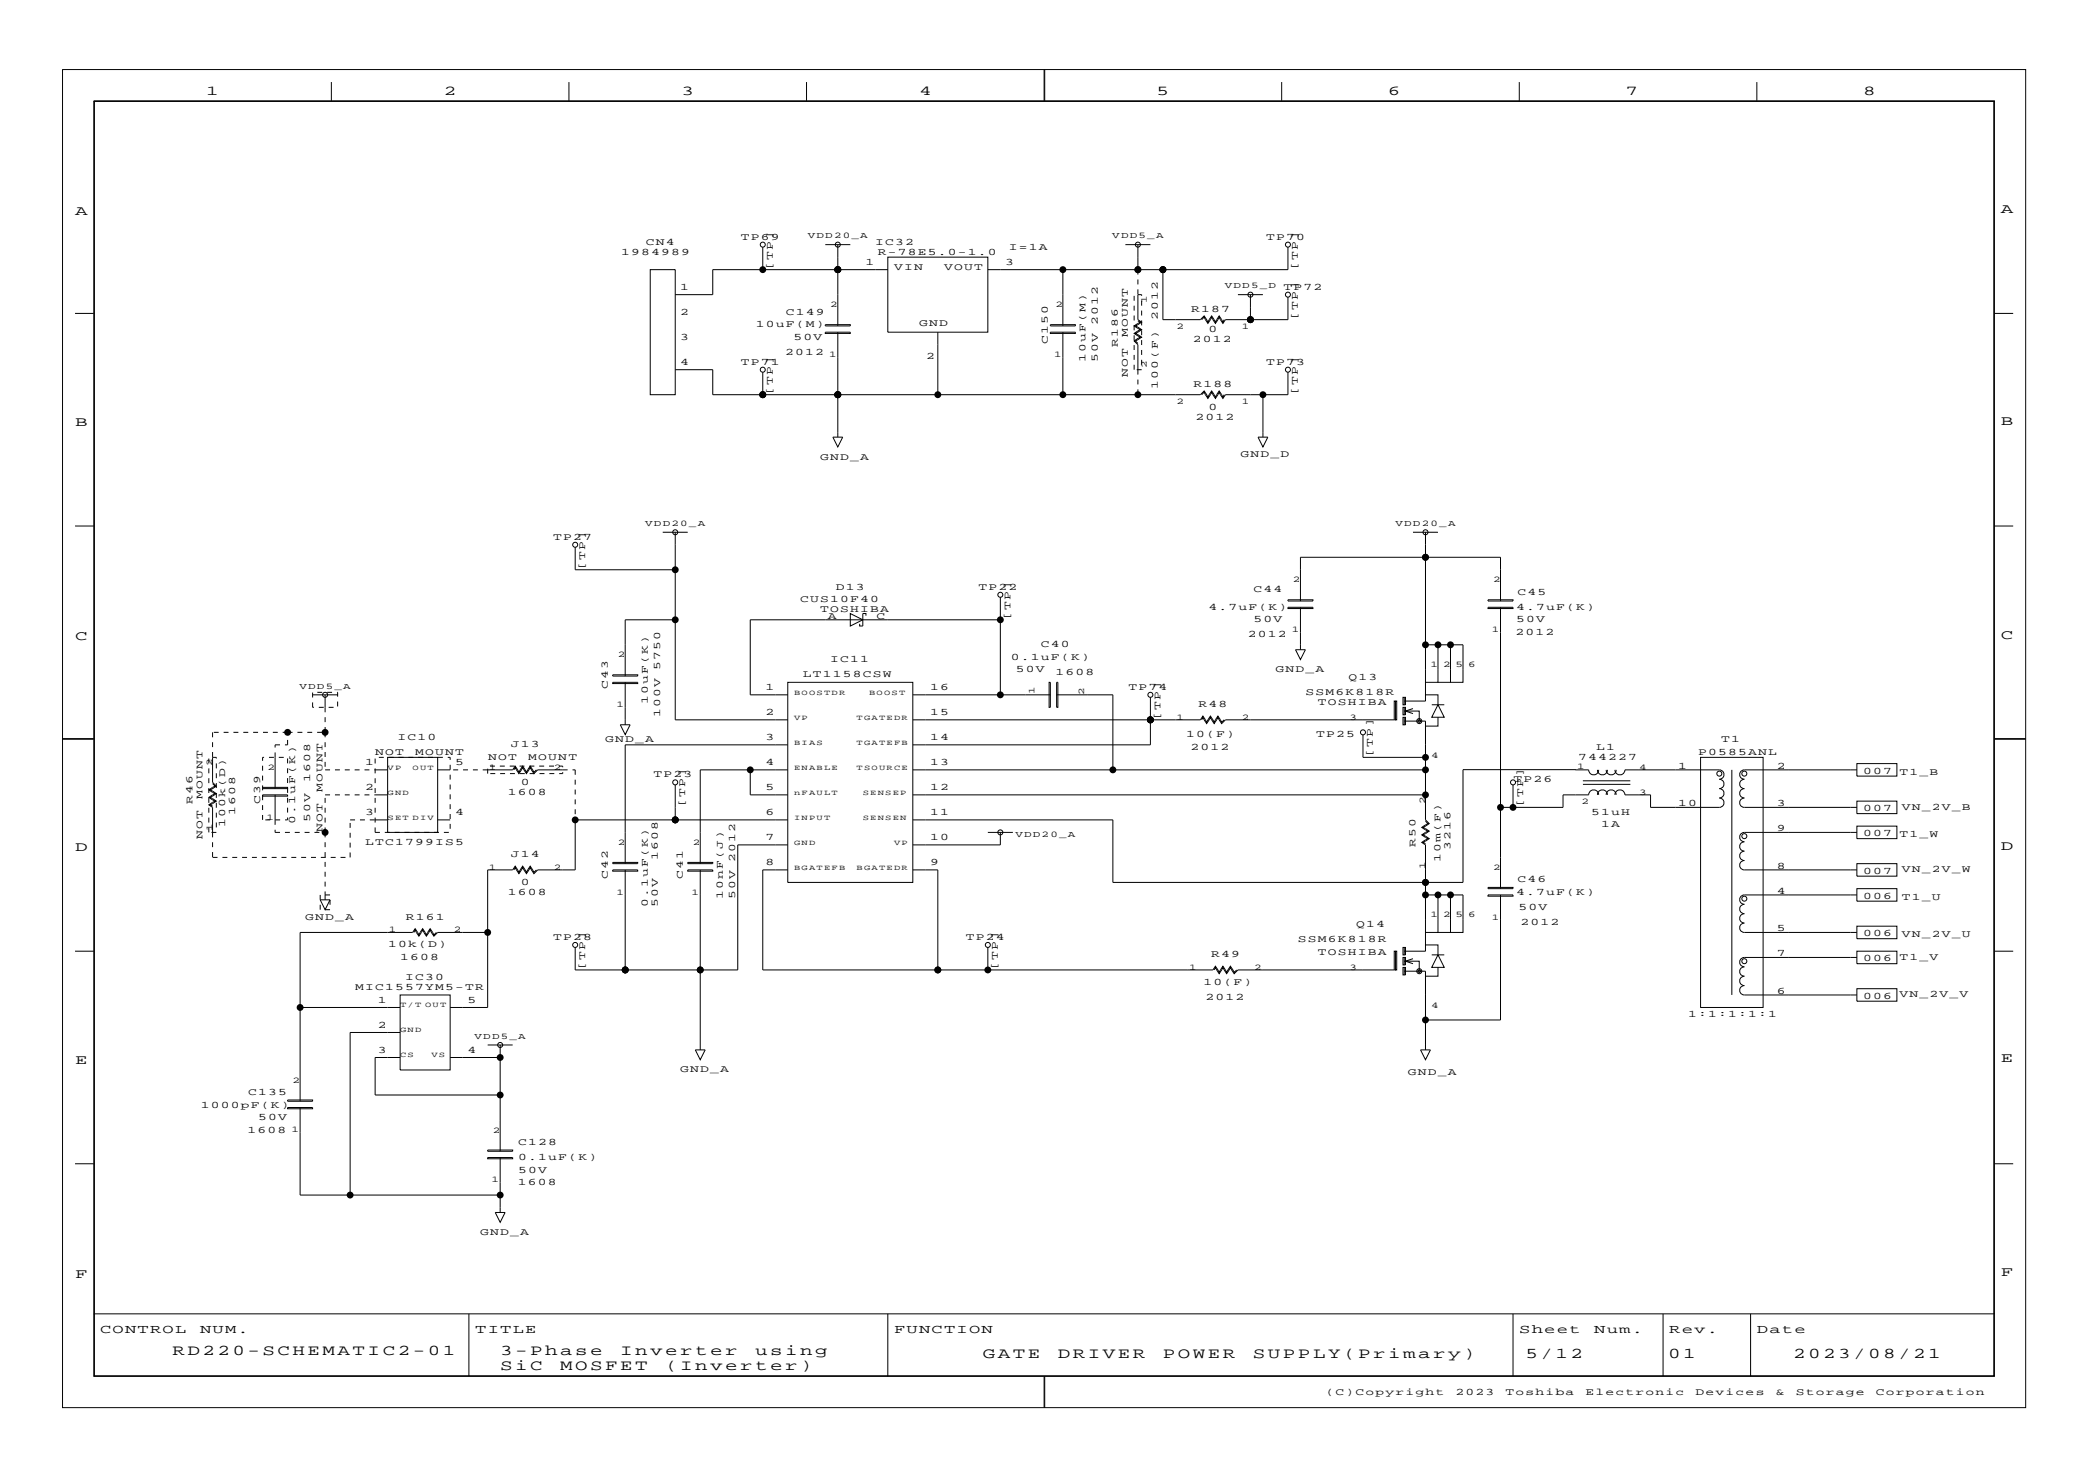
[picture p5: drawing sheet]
<svg xmlns="http://www.w3.org/2000/svg" width="420mm" height="297mm" viewBox="0 0 420 297" stroke-linecap="round" stroke-linejoin="round" font-family="sans-serif">
<g fill="none" stroke="#000" stroke-width=".2">
<path d="M12.6 14h394.8v269.1h-394.8zM66.6 16.5v3.8M114.4 16.5v3.8M162.2 16.5v3.8M210 14v6.3M210.1 14v6.3M257.8 16.5v3.8M305.6 16.5v3.8M353.4 16.5v3.8M18.9 20.3h382.2v256.5h-382.2zM19 20.4h382v256.3h-382zM130.8 54.2h5v25.2h-5z"/>
<path d="M153.4 49.7v4.5M166 49.2h5M168.5 49.2v16.3M178.6 51.7h20.1v15.1h-20.1zM178.6 54.2h-35.2v5.1h-7.6M213.8 54.2v11.3M226.3 49.2h5.1M228.1 59.5v1M228.9 59.3h.7v.2M228.9 59.3v5l.7 .5-1.2 .7 1.2 .8-1.2 .8 1.2 .7-1.2 .8 .5 .5M228.9 49.2v6M228.9 56.2v1"/>
<path d="M228.9 58.2v1M233.9 54.2v10.1h7.5l.8-.8 .7 1.3 .8-1.3 .8 1.3 .7-1.3 .8 1.3 .2-.5M249 59.3h5M251.5 59.3v5M259 59.8v4.5h-12.5l-.5 .7-.8-1.2-.7 1.2-.8-1.2-.8 1.2-.7-1.2-.5 .5M259 49.7v4.5h-60.3M15.1 63h3.8M135.8 74.3h7.6v5.1h98l.8-.8 .7 1.3 .8-1.3 .8 1.3 .7-1.3 .8 1.3 .2-.5M153.4 74.9v4.5M166 65.3h5v.2h-5zM166 66.8h5v.3h-5zM168.5 66.8v21.1"/>
<path d="M188.6 66.8v12.6M211.3 65.3h5v.2h-5zM211.3 66.8h5v.3h-5zM213.8 66.8v12.6M228.1 61.5v1M228.1 63.5v.9M228.1 65.4v1M228.1 67.4v1M228.1 69.4v1M228.1 71.4v1M228.1 73.4v.9M228.9 64.5l.5 .3-1.3 .7 1.3 .8-1.3 .8 1.3 .7-1.3 .8 .8 .7v6"/>
<path d="M228.9 76.3v1M228.9 78.3v1M229.6 74.3h-1M229.6 60.5v1M229.6 62.5v.9M229.6 64.4v1M229.6 66.4v1M229.6 68.4v1M229.6 70.4v1M229.6 72.4v.9M254 79.4v8.5M259 74.9v4.5h-12.5l-.5 .7-.8-1.2-.7 1.2-.8-1.2-.8 1.2-.7-1.2-.5 .5"/>
<path d="M401.1 63h3.8M167.5 87.9h2l-1 2zM253 87.9h2l-1 2zM15.1 105.8h3.8M115.7 110.1v4.5h20.1M133.3 107h5M135.8 107v37.8h22.6M284.2 107h5M286.7 107v34h-4.3M401.1 105.8h3.8M62.9 139.7h5M62.9 139.3v1"/>
<path d="M63.8 139.2h1M65.4 139.7v3.5M65.8 139.2h1M67.8 139.2h.1v.9M123.2 135.7h5.1v.3h-5.1zM123.2 137.2h5.1v.3h-5.1zM125.7 137.2v8.6M135.8 124.6h-10.1v11.4M158.4 137.2h25.2v40.3h-25.2zM171 123.4l2.5 1.2-2.5 1.3zM174.2 123.8v-.4h-.7v2.5h-.6v-.4M183.6 139.7h27.7"/>
<path d="M201.2 124.6h-50.3v15.1h7.5M201.2 120.1v19.6M211 137.2h.3v5.1h-.3zM212.5 137.2h.3v5.1h-.3zM212.5 139.7h11.3v15.1M259 120.6h5.1v.3h-5.1zM259 122.1h5.1v.3h-5.1zM260.6 130.7h1.9l-.9 1.9zM261.6 120.9v-8.8h40.2v8.8M261.6 122.1v8.6M286.7 139.7h2.5v2M286.7 129.7h7.6v7.5h-2.6"/>
<path d="M289.2 129.7v7.5h-2.5M291.7 129.7v7.5h-2.5M299.3 120.6h5v.3h-5zM299.3 122.1h5v.3h-5zM301.8 122.1v56.6M12.6 148.7h6.3M12.6 148.5h6.3M42 152.6v.9M42 154.5v1M42 156.5v1M42 158.5v1M42.8 157.6l.5 .5-1.3 .8 1.3 .7-1.3 .8 1.3 .7-1.3 .8 .8 .5v6"/>
<path d="M42.8 147.3v1M42.8 149.3v1M42.8 151.2v1M43 147.3h1M43.5 152.5v-.2h-.7v5l.7 .8-1.2 .8 1.2 .7-1.2 .8 1.2 .7-1.2 .8 .5 .2M43.5 153.5v1M43.5 155.5v1M43.5 157.5v1M43.5 159.5v1M45 147.3h1M47 147.3h.9M48.9 147.3h1"/>
<path d="M50.9 147.3h1M52.8 158.3h5v.3h-5M52.8 159.9h5v.2h-5zM52.8 154v1M52.8 156v1M52.8 158v.9M52.8 159.9v1M52.9 147.3h1M53.1 152.3h-.3v.7M54.1 152.3h1M54.9 147.3h1M55.3 151.3v7.3"/>
<path d="M55.3 159.9v6M56.1 152.3h1M56.3 149.8h-1v.5M56.9 147.3h1.9M57.8 147.3v.5M57.8 148.8v1h-.5M57.8 152.5v1M57.8 154.5v1M57.8 156.5v1M57.8 158.5v1M59.8 147.3h1M61.8 147.3h1"/>
<path d="M62.9 141.3v1h.2M63.8 147.3h1M64.1 142.3h1M65.4 154.8h1M65.4 159.9h1M65.4 144.2v1M65.4 146.2v1M65.4 147.3v1M65.4 149.3v1M65.4 151.2v1M65.4 153.2v1M66.1 142.3h1"/>
<path d="M67.4 154.8h1M67.4 159.9h1M67.9 141.1v1M69.3 154.8h1M69.3 159.9h1M71.3 154.8h1M71.3 159.9h1M73.3 154.8h1M73.3 159.9h1M75.3 154.8h2.7M75.3 159.9h2.7M75.4 152.6v.9"/>
<path d="M75.4 154.5v1M75.4 156.5v1M75.4 158.5v1M76.2 152.3h1M78 152.3h10v15.1h-10zM78.2 152.3h1M80.2 152.3h.9M82.1 152.3h1M84.1 152.3h1M86.1 152.3h1M88.1 152.3h1M90.1 152.3h.4v.5"/>
<path d="M90.5 153.8v1h-2.5M90.5 155.8v1M90.5 157.8v1M90.5 159.8v.9M91.2 154.8h.9M93.1 154.8h1M95.1 154.8h1M97.1 154.8h6l.5-.7 .8 1.2 .7-1.2 .8 1.2 .7-1.2 .8 1.2 .5-.5M98.1 154.6v1M98.6 154.1h.9M98.6 155.6h1M100.5 154.1h1"/>
<path d="M100.6 155.6h1M102.5 154.1h1M102.6 155.6h1M103.4 154.8l.2-.5 .8 1.3 .7-1.3 .8 1.3 .7-1.3 .8 1.3 .7-.8h6.1M104.5 154.1h1M104.6 155.6h.9M106.5 154.1h1M106.5 155.6h1M108.5 154.1h.9M108.5 155.6h1M110.4 154.1h1M110.5 155.6h1"/>
<path d="M112.4 154.1h.8v.2M113.2 155.3v.3h-.7M115.2 154.8h.5v1M115.7 156.8v1M115.7 158.8v1M124.8 145.8h1.9l-1 1.9zM135.8 157.8v7.1M150.9 154.8v5.1h7.5M158.4 154.8h-17.6v18.9M158.4 149.8h-32.7v23.9M183.6 144.8h57.8l.5-.8 .8 1.3 .7-1.3 .8 1.3 .8-1.3 .7 1.3 .5-.5M183.6 154.8h103.1"/>
<path d="M183.6 159.9h103.1M231.4 140.2v9.6h-47.8M274.1 147.8v4.5h12.6M280.4 144.8h-33.9l-.8 .7-.7-1.2-.8 1.2-.8-1.2-.7 1.2-.8-1.2-.2 .5M280.4 144.8h.3v-3.8h.2v3.8h-.2M280.7 141h-.3v3.8M282.2 144.3h.5v1.5h-.5zM282.2 142.3h.5v1.5h-.5zM282.2 140.2h.5v1.5h-.5zM282.4 145h4.3v19.9l.8 .7-1.3 .8 1.3 .8-1.3 .7 1.3 .8-1.3 .7 .5 .3M282.4 143h3v2M282.4 140.2v1.5"/>
<path d="M282.4 142.3v1.5M282.4 144.3v1.5M284.2 142.5l-1.5 .5 1.5 .5M288 141.7h2.5M289.2 144.2v1.8h-2.5M289.2 141.7l1.3 2.5h-2.5zM304.3 157.8v4.6M316.9 154.8h2.6a1.01 1.01 0 0 0 1 1 1.01 1.01 0 0 0 1-1M317 154.8h-22.7v22.7h-70.5v-12.6h-40.2M318.4 157h9.5M318.4 157.7h9.5M321.3 159.9a1.01 1.01 0 0 1 1-1 1.01 1.01 0 0 1 1 1"/>
<path d="M321.3 154.8a1.01 1.01 0 0 0 1 1 1.01 1.01 0 0 0 1-1M321.5 159.9a1.01 1.01 0 0 0-1-1 1.01 1.01 0 0 0-1 1h-5.1v2.5h-12.6M323 159.9a1.01 1.01 0 0 1 1.1-1 1.01 1.01 0 0 1 1 1M323 154.8a1.01 1.01 0 0 0 1.1 1 1.01 1.01 0 0 0 1-1M324.8 154.8a1.01 1.01 0 0 0 1 1 1.01 1.01 0 0 0 1-1h19a.94 .94 0 0 1 1 1 .94 .94 0 0 1-1 .9 .94 .94 0 0 1 1 1 .94 .94 0 0 1-1 .9 .94 .94 0 0 1 1 .9 .94 .94 0 0 1-1 1 .94 .94 0 0 1 1 .9 .94 .94 0 0 1-1 1h-13.8v-2.5h-5.2a1.01 1.01 0 0 0-1-1 1.01 1.01 0 0 0-1 1M342 152.3h12.6v50.3h-12.6zM348.3 154.8v45.3M373.5 154.8h-22.7a.94 .94 0 0 0-.9 1 .94 .94 0 0 0 .9 .9 .94 .94 0 0 0-.9 1 .94 .94 0 0 0 .9 .9 .94 .94 0 0 0-.9 .9 .94 .94 0 0 0 .9 1 .94 .94 0 0 0-.9 .9 .94 .94 0 0 0 .9 1h22.7M373.5 153.6h8v2.5h-8zM401.1 148.7h6.3M401.1 148.5h6.3M42 160.5v1"/>
<path d="M42 162.5v.9M42 164.4v1M42 166.4v1M42.5 167.4h1M42.8 169.4v1M42.8 171.4v1M42.8 172.4h.9M43.5 161.5v.9M43.5 163.4v1M43.5 165.4v1M43.5 167.4h.1M44.7 172.4h1"/>
<path d="M46.7 172.4h1M48.7 172.4h1M50.7 172.4h1M52.7 172.4h.9M52.8 161.9v1M52.8 163.9v1M53.4 164.9h1M54.6 172.4h1M55.3 166.9v.5h1M55.4 164.9h.9M56.6 172.4h1M57.3 167.4h1"/>
<path d="M57.8 160.4v1M57.8 162.4v1M57.8 164.4v.5h-.5M58.6 172.4h1M59.3 167.4h1M60.6 172.4h1M61.3 167.4h1M62.6 172.4h.9M63.2 167.4h1M64.4 180v1M64.5 172.4h1M65.2 167.4h.2"/>
<path d="M65.4 180h1M65.4 160.5v1M65.4 162.5v.9M65.4 164.4v1M65.4 166.4v2M65.4 169.4v1M65.4 171.4v1M65.4 173.3v1M65.4 175.3v1M65.4 177.3v1M65.4 179.3v1.7M66.5 172.4h1"/>
<path d="M68.5 172.4h1M70.4 164.9h1M70.4 165.5v1M70.4 167.5v1M70.4 169.5v1M70.4 171.4v1M72.4 164.9h1M74.4 164.9h1M75.4 166.4v1h1M75.4 164.9h2.6M75.4 160.5v1M75.4 162.5v.9"/>
<path d="M75.4 164.4v1M77.4 167.4h1M79.4 167.4h1M81.4 167.4h.9M83.3 167.4h1M85.3 167.4h1M87.3 167.4h1M88 164.9h2.5M89.3 167.4h1M90.5 161.7v1M90.5 163.7v1M90.5 165.7v1"/>
<path d="M107.9 174.9l-.5 .5-.8-1.2-.7 1.2-.8-1.2-.7 1.2-.8-1.2-.5 .7h-5v27.7h-7.6M115.7 164.7v10.2h-7.6l-.7 .8-.8-1.3-.7 1.3-.8-1.3-.7 1.3-.8-1.3-.2 .5M115.7 164.9h42.7M115.7 160.8v1M115.7 162.7v1M123.2 173.4h5.1v.3h-5.1zM123.2 174.9h5.1v.3h-5.1zM125.7 174.9v20.2M138.3 173.4h5.1v.3h-5.1zM138.3 174.9h5.1v.3h-5.1zM140.8 174.9v36.2M158.4 174.9h-5v20.2h90.6l.5-.8 .7 1.3 .8-1.3 .7 1.3 .8-1.3 .7 1.3 .5-.5"/>
<path d="M158.4 169.9h-10v25.2h-32.7v-4.6M183.6 174.9h5v20.2M198.7 167.4h5M201.2 167.4v2.5h-17.6M286.7 165.1l.5 .5-1.2 .8 1.2 .8-1.2 .7 1.2 .8-1.2 .7 .7 .5v21.4h-4.3M286.7 180h7.6v7.5h-2.6M289.2 180v7.5h-2.5M291.7 180v7.5h-2.5M299.3 178.5h5v.2h-5zM299.3 180h5v.2h-5zM301.8 180v25.1h-15.1M373.5 180h-22.7a.94 .94 0 0 0-.9 .9 .94 .94 0 0 0 .9 1 .94 .94 0 0 0-.9 .9 .94 .94 0 0 0 .9 1 .94 .94 0 0 0-.9 .9 .94 .94 0 0 0 .9 .9 .94 .94 0 0 0-.9 1 .94 .94 0 0 0 .9 .9h22.7"/>
<path d="M373.5 167.4h-22.7a.94 .94 0 0 0-.9 .9 .94 .94 0 0 0 .9 1 .94 .94 0 0 0-.9 .9 .94 .94 0 0 0 .9 1 .94 .94 0 0 0-.9 .9 .94 .94 0 0 0 .9 1 .94 .94 0 0 0-.9 .9 .94 .94 0 0 0 .9 .9h22.7M373.5 161.1h8v2.5h-8zM373.5 166.1h8v2.6h-8zM373.5 173.7h8v2.5h-8zM373.5 178.7h8v2.5h-8zM15.1 191.3h3.8M64.4 181l1 1.9 1-1.9M64.4 181h2M64.4 182v.9M64.4 182.9h.1M65.4 182.9h1M66.4 181v1"/>
<path d="M66.4 182.9h.1M83.2 187.5l.3-.5 .8 1.3 .7-1.3 .8 1.3 .7-1.3 .8 1.3 .7-.8h10.1M87.8 187.5l-.5 .5-.8-1.2-.7 1.2-.8-1.2-.7 1.2-.8-1.2-.5 .7h-22.6v34M198.7 190.5v4.6M280.4 195.1h-31.4l-.8 .7-.7-1.2-.8 1.2-.7-1.2-.8 1.2-.7-1.2-.3 .5M280.4 195.1h.3v-3.8h.2v3.8h-.2M280.7 191.3h-.3v3.8M282.2 194.6h.5v1.5h-.5zM282.2 192.6h.5v1.5h-.5zM282.2 190.5h.5v1.5h-.5zM282.4 193.3h3v2M282.4 195.3h4.3v15.8"/>
<path d="M282.4 190.5v1.5M282.4 192.6v1.5M282.4 194.6v1.5M284.2 192.8l-1.5 .5 1.5 .5M286.7 190h2.5v2M288 192h2.5M289.2 194.5v1.8h-2.5M289.2 192l1.3 2.5h-2.5zM373.5 192.6h-22.7a.94 .94 0 0 0-.9 .9 .94 .94 0 0 0 .9 .9 .94 .94 0 0 0-.9 1 .94 .94 0 0 0 .9 .9 .94 .94 0 0 0-.9 1 .94 .94 0 0 0 .9 .9 .94 .94 0 0 0-.9 1 .94 .94 0 0 0 .9 .9h22.7M373.5 186.3h8v2.5h-8zM373.5 191.3h8v2.5h-8zM373.5 198.8h8v2.6h-8z"/>
<path d="M401.1 191.3h3.8M60.4 202.6h20.1M80.5 200.1h10v15.1h-10zM80.5 212.7h-5.1v7.5h25.2M80.5 207.6h-10.1v32.7M90.5 212.7h10.1M98.1 210.2h5M100.6 210.2v21.3M139.8 211.1h2l-1 2zM285.7 211.1h2l-1 2zM15.1 234h3.8M57.8 221.2h5.1v.3h-5.1z"/>
<path d="M57.8 222.7h5.1v.3h-5.1zM60.4 222.7v17.6h40.2M98.1 231.3h5v.2h-5zM98.1 232.8h5v.2h-5zM100.6 232.8v11M401.1 234h3.8M99.6 243.8h2l-1 2zM18.9 264.2h382.2M94.3 264.2v12.6M178.6 264.2v12.6M210 276.8v6.3M210.1 276.8v6.3"/>
<path d="M304.3 264.2v12.6M334.5 264.2v12.6M352.1 264.2v12.6"/>
<circle cx="153.4" cy="49.2" r=".5"/>
<circle cx="168.5" cy="49.2" r=".5"/>
<circle cx="228.9" cy="49.2" r=".5"/>
<circle cx="251.5" cy="59.3" r=".5"/>
<circle cx="259" cy="49.2" r=".5"/>
<circle cx="259" cy="59.3" r=".5"/>
<circle cx="153.4" cy="74.3" r=".5"/>
<circle cx="259" cy="74.3" r=".5"/>
<circle cx="115.7" cy="109.6" r=".5"/>
<circle cx="135.8" cy="107" r=".5"/>
<circle cx="201.2" cy="119.6" r=".5"/>
<circle cx="286.7" cy="107" r=".5"/>
<circle cx="65.4" cy="139.7" r=".5"/>
<circle cx="231.4" cy="139.7" r=".5"/>
<circle cx="135.8" cy="157.3" r=".5"/>
<circle cx="274.1" cy="147.3" r=".5"/>
<circle cx="285.5" cy="145" r=".5"/>
<circle cx="285.5" cy="145" r=".25"/>
<circle cx="304.3" cy="157.3" r=".5"/>
<circle cx="345.8" cy="155.6" r=".5"/>
<circle cx="350.8" cy="155.6" r=".5"/>
<circle cx="201.2" cy="167.4" r=".5"/>
<circle cx="350.8" cy="168.2" r=".5"/>
<circle cx="115.7" cy="190" r=".5"/>
<circle cx="198.7" cy="190" r=".5"/>
<circle cx="285.5" cy="195.3" r=".5"/>
<circle cx="285.5" cy="195.3" r=".25"/>
<circle cx="350.8" cy="193.3" r=".5"/>
<circle cx="350.8" cy="180.7" r=".5"/>
<circle cx="100.6" cy="210.2" r=".5"/>
</g>
<g fill="#000">
<circle cx="153.4" cy="54.2" r=".69"/>
<circle cx="168.5" cy="54.2" r=".69"/>
<circle cx="213.8" cy="54.2" r=".69"/>
<circle cx="228.9" cy="54.2" r=".69"/>
<circle cx="233.9" cy="54.2" r=".69"/>
<circle cx="153.4" cy="79.4" r=".69"/>
<circle cx="168.5" cy="79.4" r=".69"/>
<circle cx="188.6" cy="79.4" r=".69"/>
<circle cx="213.8" cy="79.4" r=".69"/>
<circle cx="228.9" cy="79.4" r=".69"/>
<circle cx="251.5" cy="64.3" r=".69"/>
<circle cx="254" cy="79.4" r=".69"/>
<circle cx="135.8" cy="114.6" r=".69"/>
<circle cx="286.7" cy="112.1" r=".69"/>
<circle cx="135.8" cy="124.6" r=".69"/>
<circle cx="201.2" cy="124.6" r=".69"/>
<circle cx="201.2" cy="139.7" r=".69"/>
<circle cx="286.7" cy="129.7" r=".69"/>
<circle cx="289.2" cy="129.7" r=".69"/>
<circle cx="291.7" cy="129.7" r=".69"/>
<circle cx="57.8" cy="147.3" r=".69"/>
<circle cx="65.4" cy="147.3" r=".69"/>
<circle cx="150.9" cy="154.8" r=".69"/>
<circle cx="223.8" cy="154.8" r=".69"/>
<circle cx="231.4" cy="144.8" r=".69"/>
<circle cx="286.7" cy="152.3" r=".69"/>
<circle cx="286.7" cy="154.8" r=".69"/>
<circle cx="286.7" cy="159.9" r=".69"/>
<circle cx="65.4" cy="167.4" r=".69"/>
<circle cx="115.7" cy="164.9" r=".69"/>
<circle cx="135.8" cy="164.9" r=".69"/>
<circle cx="286.7" cy="180" r=".69"/>
<circle cx="286.7" cy="177.5" r=".69"/>
<circle cx="289.2" cy="180" r=".69"/>
<circle cx="291.7" cy="180" r=".69"/>
<circle cx="301.8" cy="162.4" r=".69"/>
<circle cx="304.3" cy="162.4" r=".69"/>
<circle cx="98.1" cy="187.5" r=".69"/>
<circle cx="125.7" cy="195.1" r=".69"/>
<circle cx="140.8" cy="195.1" r=".69"/>
<circle cx="188.6" cy="195.1" r=".69"/>
<circle cx="198.7" cy="195.1" r=".69"/>
<circle cx="60.4" cy="202.6" r=".69"/>
<circle cx="100.6" cy="212.7" r=".69"/>
<circle cx="286.7" cy="205.1" r=".69"/>
<circle cx="100.6" cy="220.2" r=".69"/>
<circle cx="70.4" cy="240.3" r=".69"/>
<circle cx="100.6" cy="240.3" r=".69"/>
</g>
<g font-size="3">
<text x="34.7" y="272.5">RD220-SCHEMATIC2-01</text>
<text x="100.6" y="272.5">3-Phase</text>
<text x="100.6" y="275.5">SiC</text>
<text x="112.7" y="275.5">MOSFET</text>
<text x="124.7" y="272.5">Inverter</text>
<text x="133.8" y="275.5">(Inverter)</text>
<text x="151.9" y="272.5">using</text>
<text x="197.7" y="273">GATE</text>
<text x="212.8" y="273">DRIVER</text>
<text x="233.9" y="273">POWER</text>
<text x="252" y="273">SUPPLY(Primary)</text>
<text x="306.8" y="273">5/12</text>
<text x="335.5" y="273">01</text>
<text x="360.6" y="273">2023/08/21</text>
</g>
<g font-size="2.7">
<text x="41.5" y="19">1</text>
<text x="89.3" y="19">2</text>
<text x="137.1" y="19">3</text>
<text x="184.9" y="19">4</text>
<text x="232.6" y="19">5</text>
<text x="279.2" y="19">6</text>
<text x="326.9" y="19">7</text>
<text x="374.7" y="19">8</text>
<text x="15.1" y="43.2">A</text>
<text x="402.4" y="42.9">A</text>
<text x="15.1" y="85.7">B</text>
<text x="402.4" y="85.4">B</text>
<text x="15.1" y="128.7">C</text>
<text x="402.4" y="128.4">C</text>
<text x="15.1" y="171.2">D</text>
<text x="402.4" y="170.9">D</text>
<text x="15.1" y="213.9">E</text>
<text x="402.4" y="213.7">E</text>
<text x="15.1" y="256.9">F</text>
<text x="402.4" y="256.7">F</text>
</g>
<g font-size="2.5">
<text x="20.1" y="268">CONTROL</text>
<text x="40.2" y="268">NUM.</text>
<text x="95.6" y="268">TITLE</text>
<text x="179.8" y="268">FUNCTION</text>
<text x="305.6" y="268">Sheet</text>
<text x="320.7" y="268">Num.</text>
<text x="335.7" y="268">Rev.</text>
<text x="353.4" y="268">Date</text>
</g>
<g font-size="2">
<text x="124.9" y="51.3">1984989</text>
<text x="129.9" y="49.2">CN4</text>
<text x="149" y="48.2">TP69</text>
<text x="174.1" y="53.2">1</text>
<text x="176" y="49.3">IC32</text>
<text x="176.6" y="51.2">R-78E5.0-1.0</text>
<text x="202.2" y="53.2">3</text>
<text x="202.9" y="50.3">I=1A</text>
<text x="254.6" y="48.2">TP70</text>
<text x="136.8" y="58.3">1</text>
<text x="155.4" y="54.2" transform="rotate(-90 155.4 54.2)">[TP]</text>
<text x="179.8" y="54.2">VIN</text>
<text x="189.9" y="54.2">VOUT</text>
<text x="258.2" y="58.3">TP72</text>
<text x="261.1" y="54.2" transform="rotate(-90 261.1 54.2)">[TP]</text>
<text x="136.8" y="63.3">2</text>
<text x="152" y="65.8">10uF(M)</text>
<text x="158.1" y="63.3">C149</text>
<text x="184.9" y="65.5">GND</text>
<text x="220.8" y="65.3" transform="rotate(-90 220.8 65.3)">2012</text>
<text x="232.9" y="64.3" transform="rotate(-90 232.9 64.3)">2012</text>
<text x="239.6" y="62.8">R187</text>
<text x="261.1" y="64.3" transform="rotate(-90 261.1 64.3)">[TP]</text>
<text x="136.8" y="68.3">3</text>
<text x="157.9" y="71.3">2012</text>
<text x="159.6" y="68.3">50V</text>
<text x="210.8" y="69.2" transform="rotate(-90 210.8 69.2)">C150</text>
<text x="224.8" y="69.7" transform="rotate(-90 224.8 69.7)">R186</text>
<text x="226.9" y="67.7" transform="rotate(-90 226.9 67.7)">MOUNT</text>
<text x="239.9" y="68.8">2012</text>
<text x="243.1" y="66.8">0</text>
<text x="136.8" y="73.4">4</text>
<text x="149" y="73.3">TP71</text>
<text x="186.3" y="72.2">2</text>
<text x="218.3" y="72.7" transform="rotate(-90 218.3 72.7)">10uF(M)</text>
<text x="220.8" y="72.7" transform="rotate(-90 220.8 72.7)">50V</text>
<text x="226.9" y="75.7" transform="rotate(-90 226.9 75.7)">NOT</text>
<text x="240.1" y="77.9">R188</text>
<text x="254.6" y="73.3">TP73</text>
<text x="155.4" y="79.4" transform="rotate(-90 155.4 79.4)">[TP]</text>
<text x="232.9" y="78.2" transform="rotate(-90 232.9 78.2)">100(F)</text>
<text x="243.1" y="82.4">0</text>
<text x="261.1" y="79.4" transform="rotate(-90 261.1 79.4)">[TP]</text>
<text x="240.4" y="84.4">2012</text>
<text x="165" y="92.5">GND_A</text>
<text x="249.5" y="92">GND_D</text>
<text x="111.3" y="108.6">TP27</text>
<text x="117.7" y="114.6" transform="rotate(-90 117.7 114.6)">[TP]</text>
<text x="168.1" y="118.6">D13</text>
<text x="196.8" y="118.6">TP22</text>
<text x="252.1" y="119.1">C44</text>
<text x="305.2" y="119.6">C45</text>
<text x="161" y="121.1">CUS10F40</text>
<text x="165" y="123.1">TOSHIBA</text>
<text x="166.5" y="124.4">A</text>
<text x="176.3" y="124.4">C</text>
<text x="203.2" y="124.6" transform="rotate(-90 203.2 124.6)">[TP]</text>
<text x="243.1" y="122.6">4.7uF(K)</text>
<text x="252.1" y="125.2">50V</text>
<text x="304.9" y="122.6">4.7uF(K)</text>
<text x="304.9" y="125.2">50V</text>
<text x="209.4" y="130.2">C40</text>
<text x="251" y="128.2">2012</text>
<text x="304.8" y="127.7">2012</text>
<text x="132.8" y="134.7" transform="rotate(-90 132.8 134.7)">5750</text>
<text x="161.5" y="136.2">LT1158CSW</text>
<text x="167" y="133.2">IC11</text>
<text x="203.3" y="132.7">0.1uF(K)</text>
<text x="204.3" y="135.2">50V</text>
<text x="212.3" y="135.7">1608</text>
<text x="256.5" y="135.2">GND_A</text>
<text x="271.2" y="136.7">Q13</text>
<text x="122.2" y="138.6" transform="rotate(-90 122.2 138.6)">C43</text>
<text x="130.3" y="141.6" transform="rotate(-90 130.3 141.6)">10uF(K)</text>
<text x="153.9" y="138.7">1</text>
<text x="153.9" y="143.8">2</text>
<text x="187.1" y="143.8">15</text>
<text x="187.1" y="138.7">16</text>
<text x="227" y="138.7">TP74</text>
<text x="241.1" y="142.3">R48</text>
<text x="262.6" y="139.7">SSM6K818R</text>
<text x="265.1" y="141.7">TOSHIBA</text>
<text x="80" y="148.8">IC10</text>
<text x="121.7" y="149.3">GND_A</text>
<text x="132.8" y="144.1" transform="rotate(-90 132.8 144.1)">100V</text>
<text x="153.9" y="148.8">3</text>
<text x="187.1" y="148.8">14</text>
<text x="233.4" y="144.8" transform="rotate(-90 233.4 144.8)">[TP]</text>
<text x="238.5" y="148.3">10(F)</text>
<text x="264.7" y="148.3">TP25</text>
<text x="346.2" y="149.3">T1</text>
<text x="73.5" y="153.8">1</text>
<text x="75.4" y="151.8">NOT</text>
<text x="83.5" y="151.8">MOUNT</text>
<text x="91.5" y="153.8">5</text>
<text x="98.2" y="152.8">NOT</text>
<text x="102.7" y="150.3">J13</text>
<text x="106.3" y="152.8">MOUNT</text>
<text x="153.9" y="153.8">4</text>
<text x="187.1" y="153.8">13</text>
<text x="239.4" y="150.8">2012</text>
<text x="276.1" y="152.3" transform="rotate(-90 276.1 152.3)">[TP]</text>
<text x="317.4" y="152.8">744227</text>
<text x="321" y="150.8">L1</text>
<text x="337.5" y="154.6">1</text>
<text x="341.5" y="151.8">P0585ANL</text>
<text x="357.4" y="154.6">2</text>
<text x="374.7" y="155.6">007</text>
<text x="382" y="155.8">T1_B</text>
<text x="38.7" y="161.7" transform="rotate(-90 38.7 161.7)">R46</text>
<text x="40.7" y="160.7" transform="rotate(-90 40.7 160.7)">MOUNT</text>
<text x="52.3" y="161.7" transform="rotate(-90 52.3 161.7)">C39</text>
<text x="62.4" y="157.3" transform="rotate(-90 62.4 157.3)">1608</text>
<text x="64.9" y="159.2" transform="rotate(-90 64.9 159.2)">MOUNT</text>
<text x="73.5" y="158.9">2</text>
<text x="102.1" y="159.9">1608</text>
<text x="104.7" y="157.8">0</text>
<text x="131.4" y="156.3">TP23</text>
<text x="153.9" y="158.9">5</text>
<text x="187.1" y="158.9">12</text>
<text x="304.4" y="157.3">TP26</text>
<text x="45.3" y="166.3" transform="rotate(-90 45.3 166.3)">100k(D)</text>
<text x="47.3" y="163.9" transform="rotate(-90 47.3 163.9)">1608</text>
<text x="59.4" y="165.8" transform="rotate(-90 59.4 165.8)">0.1uF(K)</text>
<text x="62.4" y="165.3" transform="rotate(-90 62.4 165.3)">50V</text>
<text x="64.9" y="167.3" transform="rotate(-90 64.9 167.3)">NOT</text>
<text x="73.5" y="163.9">3</text>
<text x="91.5" y="163.9">4</text>
<text x="137.8" y="162.4" transform="rotate(-90 137.8 162.4)">[TP]</text>
<text x="153.9" y="163.9">6</text>
<text x="187.1" y="163.9">11</text>
<text x="306.3" y="162.4" transform="rotate(-90 306.3 162.4)">[TP]</text>
<text x="320" y="163.9">51uH</text>
<text x="322" y="166.4">1A</text>
<text x="337.5" y="162.1">10</text>
<text x="357.4" y="167.2">9</text>
<text x="357.4" y="162.1">3</text>
<text x="374.7" y="163.1">007</text>
<text x="382.5" y="162.9">VN_2V_B</text>
<text x="40.7" y="168.8" transform="rotate(-90 40.7 168.8)">NOT</text>
<text x="73.4" y="169.9">LTC1799IS5</text>
<text x="102.7" y="172.4">J14</text>
<text x="132.3" y="172.9" transform="rotate(-90 132.3 172.9)">1608</text>
<text x="147.9" y="173.4" transform="rotate(-90 147.9 173.4)">2012</text>
<text x="153.9" y="168.9">7</text>
<text x="153.9" y="174">8</text>
<text x="187.1" y="168.9">10</text>
<text x="187.1" y="174">9</text>
<text x="284.7" y="170.3" transform="rotate(-90 284.7 170.3)">R50</text>
<text x="289.7" y="173.3" transform="rotate(-90 289.7 173.3)">10m(F)</text>
<text x="291.7" y="170.9" transform="rotate(-90 291.7 170.9)">3216</text>
<text x="374.7" y="168.2">007</text>
<text x="382" y="168.4">T1_W</text>
<text x="102.1" y="180">1608</text>
<text x="104.7" y="178">0</text>
<text x="122.2" y="176.8" transform="rotate(-90 122.2 176.8)">C42</text>
<text x="137.3" y="176.8" transform="rotate(-90 137.3 176.8)">C41</text>
<text x="304.9" y="180">4.7uF(K)</text>
<text x="305.2" y="177.5">C46</text>
<text x="357.4" y="174.7">8</text>
<text x="357.4" y="179.7">4</text>
<text x="374.7" y="175.7">007</text>
<text x="382.5" y="175.4">VN_2V_W</text>
<text x="61.4" y="185">GND_A</text>
<text x="81.6" y="185">R161</text>
<text x="130.3" y="182.4" transform="rotate(-90 130.3 182.4)">0.1uF(K)</text>
<text x="132.3" y="182.4" transform="rotate(-90 132.3 182.4)">50V</text>
<text x="145.4" y="180.9" transform="rotate(-90 145.4 180.9)">10nF(J)</text>
<text x="147.9" y="180.9" transform="rotate(-90 147.9 180.9)">50V</text>
<text x="305.4" y="183">50V</text>
<text x="374.7" y="180.7">006</text>
<text x="382.5" y="181">T1_U</text>
<text x="78.1" y="190.5">10k(D)</text>
<text x="111.3" y="189">TP28</text>
<text x="194.3" y="189">TP24</text>
<text x="261.1" y="189.5">SSM6K818R</text>
<text x="272.7" y="186.5">Q14</text>
<text x="305.8" y="186">2012</text>
<text x="357.4" y="187.3">5</text>
<text x="374.7" y="188.3">006</text>
<text x="382.5" y="188.5">VN_2V_U</text>
<text x="80.5" y="193.1">1608</text>
<text x="81.5" y="197.1">IC30</text>
<text x="117.7" y="195.1" transform="rotate(-90 117.7 195.1)">[TP]</text>
<text x="200.7" y="195.1" transform="rotate(-90 200.7 195.1)">[TP]</text>
<text x="243.6" y="192.6">R49</text>
<text x="265.1" y="192">TOSHIBA</text>
<text x="357.4" y="192.3">7</text>
<text x="374.7" y="193.3">006</text>
<text x="382" y="193.1">T1_V</text>
<text x="71.4" y="199.1">MIC1557YM5-TR</text>
<text x="76" y="201.6">1</text>
<text x="94" y="201.6">5</text>
<text x="242.1" y="198.1">10(F)</text>
<text x="242.4" y="201.1">2012</text>
<text x="357.4" y="199.8">6</text>
<text x="374.7" y="200.9">006</text>
<text x="382" y="200.6">VN_2V_V</text>
<text x="76" y="206.7">2</text>
<text x="339.5" y="204.6">1:1:1:1:1</text>
<text x="76" y="211.7">3</text>
<text x="94" y="211.7">4</text>
<text x="136.8" y="215.7">GND_A</text>
<text x="49.9" y="220.2">C135</text>
<text x="283.2" y="216.2">GND_A</text>
<text x="40.4" y="222.7">1000pF(K)</text>
<text x="49.8" y="227.8">1608</text>
<text x="51.9" y="225.2">50V</text>
<text x="104.2" y="230.3">C128</text>
<text x="104.2" y="233.3">0.1uF(K)</text>
<text x="104.1" y="238.3">1608</text>
<text x="104.2" y="235.8">50V</text>
<text x="96.6" y="248.4">GND_A</text>
<text x="266.6" y="280.6">(C)Copyright</text>
<text x="292.7" y="280.6">2023</text>
<text x="302.8" y="280.6">Toshiba</text>
<text x="318.9" y="280.6">Electronic</text>
<text x="341" y="280.6">Devices</text>
<text x="357.1" y="280.6">&amp;</text>
<text x="361.2" y="280.6">Storage</text>
<text x="377.3" y="280.6">Corporation</text>
</g>
<g font-size="1.8">
<text x="162.5" y="47.9">VDD20_A</text>
<text x="223.7" y="47.9">VDD5_A</text>
<text x="246.3" y="58">VDD5_D</text>
<text x="167" y="61.8">2</text>
<text x="212.3" y="61.8">2</text>
<text x="230.7" y="61" transform="rotate(-90 230.7 61)">1</text>
<text x="166.7" y="71.8">1</text>
<text x="212" y="71.8">1</text>
<text x="236.7" y="66.1">2</text>
<text x="249.7" y="66.1">1</text>
<text x="230.7" y="74.1" transform="rotate(-90 230.7 74.1)">2</text>
<text x="236.7" y="81.2">2</text>
<text x="249.7" y="81.2">1</text>
<text x="129.8" y="105.8">VDD20_A</text>
<text x="280.7" y="105.8">VDD20_A</text>
<text x="260" y="117.1">2</text>
<text x="300.3" y="117.1">2</text>
<text x="259.8" y="127.1">1</text>
<text x="300" y="127.1">1</text>
<text x="124.2" y="132.2">2</text>
<text x="287.7" y="134">1</text>
<text x="290.3" y="134">2</text>
<text x="292.8" y="134">5</text>
<text x="295.3" y="134">6</text>
<text x="60.2" y="138.5">VDD5_A</text>
<text x="124" y="142.2">1</text>
<text x="208" y="139.5" transform="rotate(-90 208 139.5)">1</text>
<text x="218" y="139.7" transform="rotate(-90 218 139.7)">2</text>
<text x="236.7" y="144.7">1</text>
<text x="249.7" y="144.7">2</text>
<text x="271.4" y="144.7">3</text>
<text x="42.7" y="154.1" transform="rotate(-90 42.7 154.1)">2</text>
<text x="53.8" y="154.8">2</text>
<text x="98.3" y="154.8">1</text>
<text x="111.4" y="154.8">2</text>
<text x="287.8" y="152.5">4</text>
<text x="317.2" y="154.7">1</text>
<text x="329.7" y="154.8">4</text>
<text x="286.7" y="161.6" transform="rotate(-90 286.7 161.6)">2</text>
<text x="318.1" y="161.8">2</text>
<text x="329.7" y="159.8">3</text>
<text x="42.7" y="167.2" transform="rotate(-90 42.7 167.2)">1</text>
<text x="53.6" y="164.8">1</text>
<text x="124.2" y="169.9">2</text>
<text x="139.3" y="169.9">2</text>
<text x="204.2" y="168.4">VDD20_A</text>
<text x="98.3" y="174.9">1</text>
<text x="111.4" y="174.9">2</text>
<text x="124" y="179.9">1</text>
<text x="139.1" y="179.9">1</text>
<text x="286.7" y="174.7" transform="rotate(-90 286.7 174.7)">1</text>
<text x="300.3" y="174.9">2</text>
<text x="287.7" y="184.3">1</text>
<text x="290.3" y="184.3">2</text>
<text x="292.8" y="184.3">5</text>
<text x="295.3" y="184.3">6</text>
<text x="300" y="185">1</text>
<text x="78.2" y="187.5">1</text>
<text x="91.3" y="187.5">2</text>
<text x="239.2" y="195">1</text>
<text x="252.3" y="195">2</text>
<text x="271.4" y="195">3</text>
<text x="287.8" y="202.8">4</text>
<text x="95.4" y="208.9">VDD5_A</text>
<text x="58.9" y="217.7">2</text>
<text x="58.6" y="227.7">1</text>
<text x="99.1" y="227.8">2</text>
<text x="98.8" y="237.8">1</text>
</g>
<g font-size="1.5">
<text x="159.7" y="139.7">BOOSTDR</text>
<text x="174.8" y="139.7">BOOST</text>
<text x="159.7" y="149.8">BIAS</text>
<text x="159.7" y="144.8">VP</text>
<text x="172.3" y="144.8">TGATEDR</text>
<text x="172.3" y="149.8">TGATEFB</text>
<text x="78" y="154.8">VP</text>
<text x="83" y="154.8">OUT</text>
<text x="159.7" y="154.8">ENABLE</text>
<text x="172.3" y="154.8">TSOURCE</text>
<text x="78" y="159.9">GND</text>
<text x="159.7" y="159.9">nFAULT</text>
<text x="173.5" y="159.9">SENSEP</text>
<text x="78" y="164.9">SET DIV</text>
<text x="159.7" y="164.9">INPUT</text>
<text x="173.5" y="164.9">SENSEN</text>
<text x="159.7" y="169.9">GND</text>
<text x="179.8" y="169.9">VP</text>
<text x="159.7" y="174.9">BGATEFB</text>
<text x="172.3" y="174.9">BGATEDR</text>
<text x="80.5" y="202.6">T/T OUT</text>
<text x="80.5" y="207.6">GND</text>
<text x="80.5" y="212.7">CS</text>
<text x="86.8" y="212.7">VS</text>
</g>
</svg>
